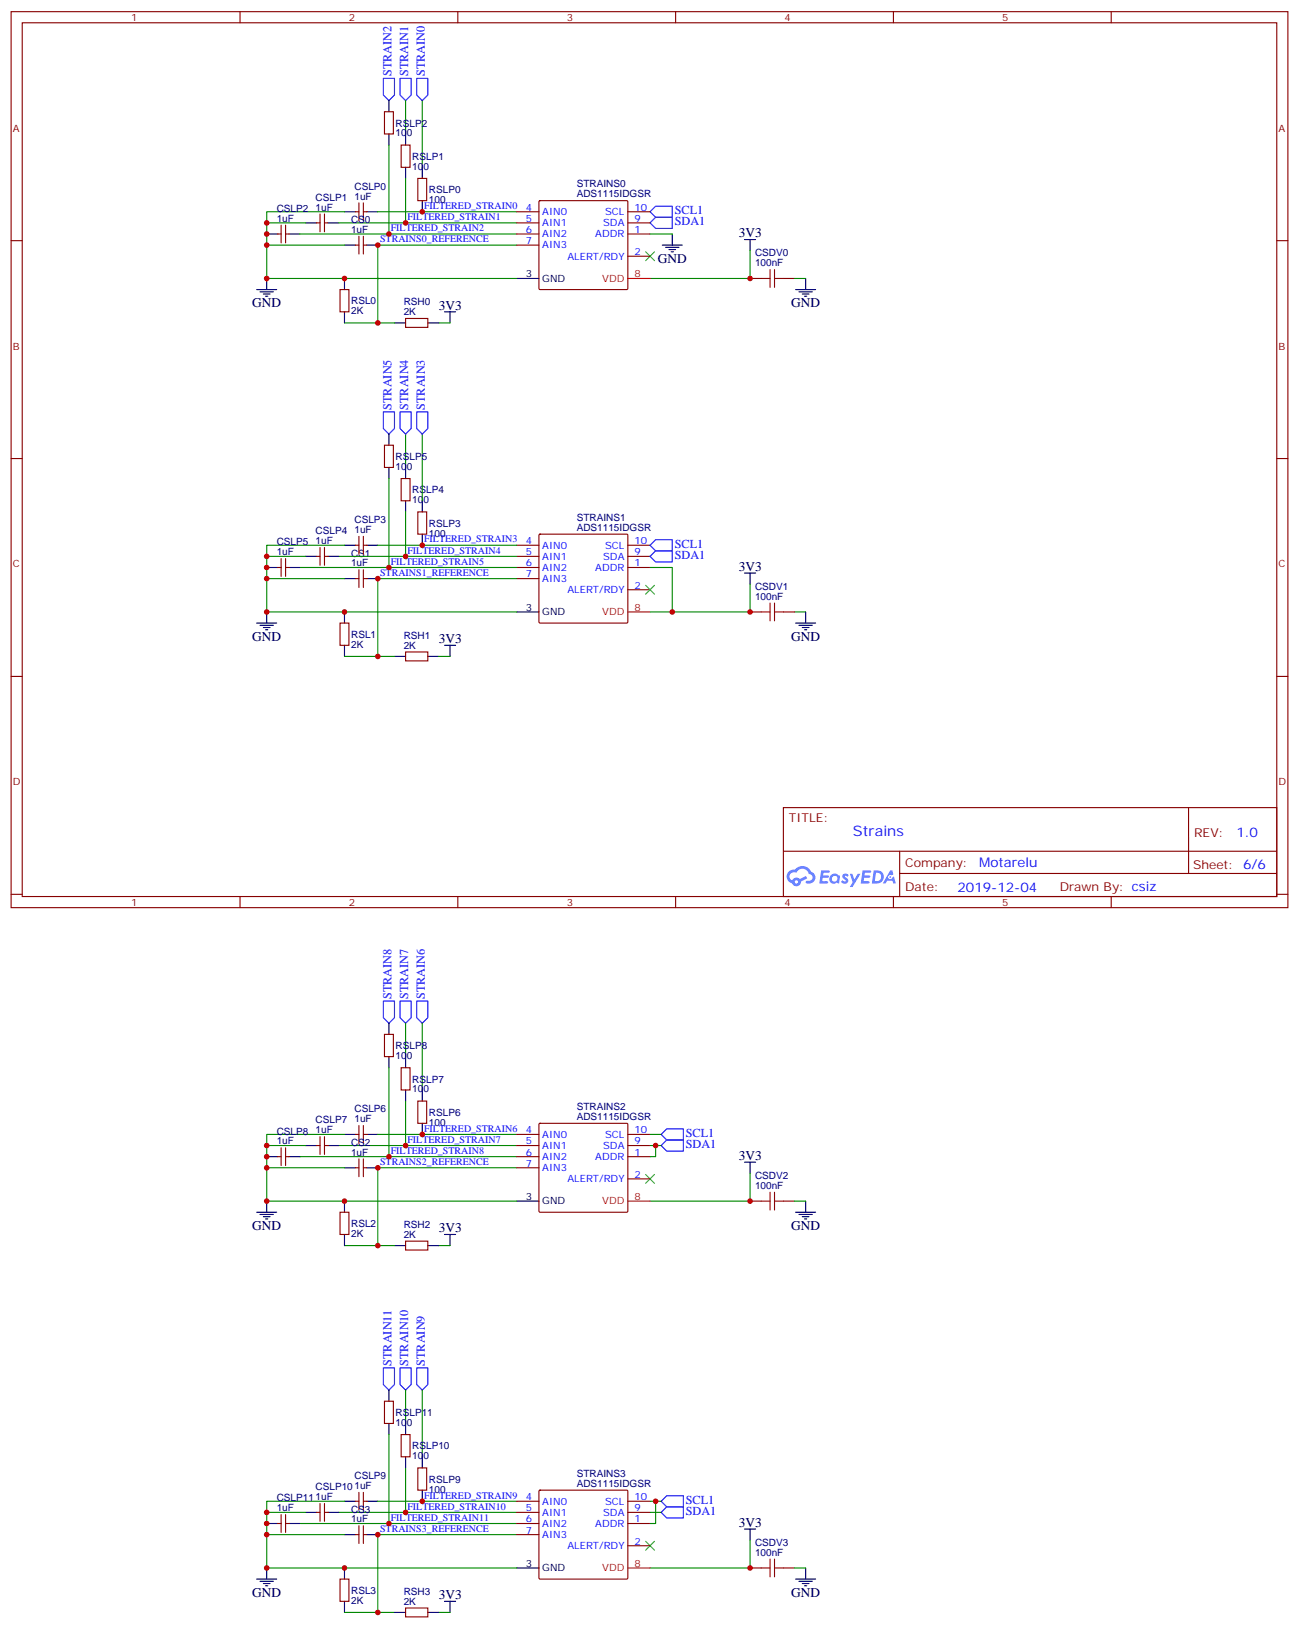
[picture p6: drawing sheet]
<svg xmlns="http://www.w3.org/2000/svg" width="412mm" height="517mm" viewBox="0 0 412 517" stroke-linecap="round" stroke-linejoin="round" font-family="sans-serif">
<g fill="none" stroke="#870000" stroke-width=".35">
<path d="M3.5 3.7h405.4v284.3h-405.4zM7.1 7.2h398.2v277.3h-398.2zM76.2 3.7v3.5M145.3 3.7v3.5M214.5 3.7v3.5M283.6 3.7v3.5M352.8 3.7v3.5M3.5 76.4h3.6M405.3 76.4h3.6M3.5 145.5h3.6M405.3 145.5h3.6M3.5 214.7h3.6"/>
<path d="M405.3 214.7h3.6M248.7 256.3h156.6v28.2h-156.6zM377.3 256.3v20.9M248.7 270.1h156.5M285.6 277.2h119.6M285.6 270.1v14.2M3.5 283.8h3.6M76.2 284.5v3.5M145.3 284.5v3.5M214.5 284.5v3.5M283.6 284.5v3.5M352.8 284.5v3.5"/>
<path d="M405.3 283.8h3.6"/>
</g>
<g fill="#5487ff">
<path d="M267.7 277.5a1.22 1.22 0 0 1 1.7 .2l-.4 .6a.47 .47 0 0 0-.3-.4 .47 .47 0 0 0-.5 .2l.1 .2a1.14 1.14 0 0 1 .8 1.8 1.14 1.14 0 0 1-1.9 0l-.2-.2 .5-.6 .7 .5a.29 .29 0 0 0 .3-.3 .29 .29 0 0 0-.2-.3 1.04 1.04 0 0 1-.6-1.7z"/>
<path d="M260.7 276.2h2.4l.3 .2-.2 .5-1.8 .1-.1 .8h1.5l.3 .4-.3 .4h-1.6l-.2 1.1h1.7l.2 .3-.2 .3-2.6 .1z"/>
<path d="M273.8 276.2l2.7 .2-.1 .5-1.8 .1-.2 .8h1.6l.3 .4-.4 .4-1.6-.1-.1 1.1 1.7 .1 .2 .3-.2 .3-2.6 .1z"/>
<path d="M282.6 276.2h.7l.3 1.3-.6 .3a.69 .69 0 0 0-1 .3 .69 .69 0 0 0 .4 .9 .69 .69 0 0 0 .9-.6l.5-.2 .6 2.2h-.8l-.2-.9h-1.8l-.5 .9h-.8z"/>
<path d="M269.8 277.3h.8l.6 1.8 1.1-1.8h.9l-2.6 4.2h-.8l.9-1.5z"/>
<path d="M277.4 276.2l-.6 4.2h1.3a2.11 2.11 0 0 0 2.5-2.1 2.11 2.11 0 0 0-2.5-2.1zM278.1 277a1.43 1.43 0 0 1 1.6 1.6 1.43 1.43 0 0 1-2 1z"/>
<path d="M263.7 277.8a1.54 1.54 0 0 0-.1 2.2 1.54 1.54 0 0 0 2.2 .1l.6 .3 .3-2.3-.6-.3a1.49 1.49 0 0 0-2.4 0zM264 278.8a.94 .94 0 0 1 1.8 0 .94 .94 0 0 1-1.8 0z"/>
<path d="M250.4 276.6a2.18 2.18 0 0 0 1.1 3.7 1.44 1.44 0 0 0 1.6 .9 1.44 1.44 0 0 0 1.2-1.4l2-1.1-.5-.7-1.9 1a1.47 1.47 0 0 0-2.4 .4 1.39 1.39 0 0 1-.7-1.9 1.39 1.39 0 0 1 2-.5 2.12 2.12 0 0 1 2.2-1.3 2.12 2.12 0 0 1 1.9 1.7 1.14 1.14 0 0 1 1.1 1.4 1.14 1.14 0 0 1-1.7 .7 .43 .43 0 0 0-.5 .4 .43 .43 0 0 0 .4 .5 1.98 1.98 0 0 0 2.5-1.2 1.98 1.98 0 0 0-1.2-2.6 3.1 3.1 0 0 0-5.3-.6l-.9 .1zM252.3 279.9a.55 .55 0 0 1 1.1 0 .55 .55 0 0 1-1.1 0z"/>
<circle cx="282.6" cy="278.3" r=".26"/>
</g>
<g fill="none" stroke="#00f" stroke-width=".35">
<path d="M121.7 24.9h3.5v5.3l-1.7 1.7-1.8-1.7zM127 24.9h3.5v5.3l-1.7 1.7-1.8-1.7zM132.3 24.9h3.5v5.3l-1.7 1.7-1.8-1.7zM206.4 70.7l1.7-1.7h5.3v3.5h-5.3zM206.4 67.2l1.7-1.8h5.3v3.6h-5.3zM121.7 130.7h3.5v5.3l-1.7 1.8-1.8-1.8zM127 130.7h3.5v5.3l-1.7 1.8-1.8-1.8zM132.3 130.7h3.5v5.3l-1.7 1.8-1.8-1.8zM206.4 176.6l1.7-1.8h5.3v3.5h-5.3zM208.1 171.3h5.3v3.5h-5.3l-1.7-1.8zM121.7 317.7h3.5v5.3l-1.7 1.7-1.8-1.7zM127 317.7h3.5v5.3l-1.7 1.7-1.8-1.7z"/>
<path d="M132.3 317.7h3.5v5.3l-1.7 1.7-1.8-1.7zM209.9 363.5l1.8-1.7h5.3v3.5h-5.3zM209.9 360l1.8-1.8h5.3v3.6h-5.3zM121.7 434.1h3.5v5.3l-1.7 1.7-1.8-1.7zM127 434.1h3.5v5.3l-1.7 1.7-1.8-1.7zM132.3 434.1h3.5v5.3l-1.7 1.7-1.8-1.7zM209.9 476.4l1.8-1.7h5.3v3.5h-5.3zM211.7 478.2h5.3v3.5h-5.3l-1.8-1.7z"/>
</g>
<g fill="none" stroke="#870000" stroke-width=".35">
<path d="M122.1 35.5h2.8v7h-2.8zM127.4 46h2.8v7.1h-2.8zM132.6 56.6h2.9v7.1h-2.9zM88.2 74.3h1.1M89.3 71.4v5.7M90.7 71.4v5.7M90.7 74.3h1M100.5 70.7h1.1M101.6 67.9v5.7M103 67.9v5.7M103 70.7h1.1M112.9 67.2h1"/>
<path d="M112.9 77.8h1M113.9 64.4v5.6M113.9 75v5.6M115.4 64.4v5.6M115.4 75v5.6M115.4 67.2h1M115.4 77.8h1M164 67.2h7.1M164 70.7h7.1M164 74.3h7.1M164 77.8h7.1M171.2 63.9l.2-.2h27.7l.2 .3v27.7l-.3 .2-27.7-.1-.2-.3z"/>
<path d="M199.3 67.2h7.1M199.3 70.7h7.1M199.3 74.3h7.1M107.9 91.9h2.9v7.1h-2.9zM199.3 81.3h7.1M238.1 88.4h3.6M248.7 88.4h3.5M128.8 101.1h7v2.8h-7zM122.1 141.3h2.8v7h-2.8zM127.4 151.9h2.8v7h-2.8zM89.3 177.3v5.6M90.7 177.3v5.6"/>
<path d="M100.5 176.6h1.1M101.6 173.7v5.7M103 173.7v5.7M103 176.6h1.1M112.9 173h1M113.9 170.2v5.7M115.4 170.2v5.7M115.4 173h1M132.6 162.5h2.9v7h-2.9zM164 173h7.1M164 176.6h7.1M171.2 169.7l.2-.2 27.7 .1 .2 .3v27.7l-.3 .1h-27.7l-.2-.3z"/>
<path d="M199.3 173h7.1M199.3 176.6h7.1M88.2 180.1h1.1M90.7 180.1h1M107.9 197.7h2.9v7.1h-2.9zM112.9 183.6h1M113.9 180.8v5.6M115.4 180.8v5.6M115.4 183.6h1M164 180.1h7.1M164 183.6h7.1M199.3 180.1h7.1"/>
<path d="M199.3 187.1h7.1M238.1 194.2h3.6M248.7 194.2h3.5M128.8 206.9h7v2.8h-7zM122.1 328.3h2.8v7h-2.8zM127.4 338.8h2.8v7.1h-2.8zM113.9 357.2v5.6M115.4 357.2v5.6M132.6 349.4h2.9v7.1h-2.9zM171.2 356.7l.2-.2h27.7l.2 .3v27.7l-.3 .2-27.7-.1-.2-.2zM88.2 367.1h1.1M89.3 364.2v5.7"/>
<path d="M90.7 364.2v5.7M90.7 367.1h1M100.5 363.5h1.1M101.6 360.7v5.7M103 360.7v5.7M103 363.5h1.1M112.9 360h1M112.9 370.6h1M113.9 367.8v5.6M115.4 367.8v5.6M115.4 360h1M115.4 370.6h1"/>
<path d="M164 360h7.1M164 370.6h7.1M164 367.1h7.1M164 363.5h7.1M199.3 360h7.1M199.3 367.1h7.1M199.3 374.1h7.1M199.3 363.5h7.1M107.9 384.7h2.9v7.1h-2.9zM128.8 393.9h7v2.8h-7zM238.1 381.2h3.6M248.7 381.2h3.5"/>
<path d="M122.1 444.7h2.8v7h-2.8zM127.4 455.3h2.8v7h-2.8zM100.5 480h1.1M101.6 477.1v5.7M103 477.1v5.7M103 480h1.1M112.9 476.4h1M113.9 473.6v5.6M115.4 473.6v5.6M115.4 476.4h1M132.6 465.8h2.9v7.1h-2.9zM164 476.4h7.1"/>
<path d="M164 480h7.1M171.2 473.1l.2-.2h27.7l.2 .4v27.6l-.3 .2h-27.7l-.2-.3zM199.3 476.4h7.1M199.3 480h7.1M88.2 483.5h1.1M89.3 480.7v5.6M90.7 480.7v5.6M90.7 483.5h1M112.9 487h1M113.9 484.2v5.6M115.4 484.2v5.6M115.4 487h1"/>
<path d="M164 487h7.1M164 483.5h7.1M199.3 483.5h7.1M199.3 490.5h7.1M238.1 497.6h3.6M248.7 497.6h3.5M107.9 501.1h2.9v7.1h-2.9zM128.8 510.3h7v2.8h-7z"/>
</g>
<g fill="none" stroke="#000" stroke-width=".35">
<path d="M123.5 31.9v3.6M123.5 42.5v3.5M128.8 42.5v3.5M128.8 53.1v3.5M134.1 53.1v3.5M84.7 74.3h3.5M91.7 74.3h3.5M97 70.7h3.5M104.1 70.7h3.5M109.4 67.2h3.5M109.4 77.8h3.5M116.4 67.2h3.5"/>
<path d="M116.4 77.8h3.5M134.1 63.7v3.5M210.3 77.8h6.3M211.3 78.5h4.2M212.4 79.2h2.1M213.1 79.9h.7M213.4 74.3v3.5M236.4 76h3.5M238.1 76v3.6M81.5 91.9h6.3M82.5 92.6h4.3M83.6 93.3h2.1"/>
<path d="M84.3 94h.7M84.7 88.4v3.5M109.4 88.4v3.5M109.4 99v3.5M141.1 99h3.5M142.9 99v3.5M164 88.4h7.1M252.6 91.9h6.3M253.6 92.6h4.3M254.7 93.3h2.1M255.4 94h.7M255.8 88.4v3.5"/>
<path d="M125.2 102.5h3.6M135.8 102.5h3.5M123.5 137.8v3.5M123.5 148.3v3.6M128.8 148.3v3.6M128.8 158.9v3.6M134.1 158.9v3.6M97 176.6h3.5M104.1 176.6h3.5M109.4 173h3.5M116.4 173h3.5M134.1 169.5v3.5"/>
<path d="M81.5 197.7h6.3M82.5 198.4h4.3M83.6 199.1h2.1M84.3 199.8h.7M84.7 194.2v3.5M84.7 180.1h3.5M91.7 180.1h3.5M109.4 194.2v3.5M109.4 183.6h3.5M116.4 183.6h3.5M164 194.2h7.1M236.4 181.9h3.5"/>
<path d="M238.1 181.9v3.5M252.6 197.7h6.3M253.6 198.4h4.3M254.7 199.1h2.1M255.4 199.8h.7M255.8 194.2v3.5M109.4 204.8v3.5M125.2 208.3h3.6M135.8 208.3h3.5M141.1 204.8h3.5M142.9 204.8v3.5M123.5 324.7v3.6"/>
<path d="M123.5 335.3v3.5M128.8 335.3v3.5M128.8 345.9v3.5M134.1 345.9v3.5M134.1 356.5v3.5M84.7 367.1h3.5M91.7 367.1h3.5M97 363.5h3.5M104.1 363.5h3.5M109.4 360h3.5M109.4 370.6h3.5M116.4 360h3.5"/>
<path d="M116.4 370.6h3.5M236.4 368.8h3.5M238.1 368.8v3.6M81.5 384.7h6.3M82.5 385.4h4.3M83.6 386.1h2.1M84.3 386.8h.7M84.7 381.2v3.5M109.4 381.2v3.5M109.4 391.8v3.5M125.2 395.3h3.6M135.8 395.3h3.5"/>
<path d="M141.1 391.8h3.5M142.9 391.8v3.5M164 381.2h7.1M252.6 384.7h6.3M253.6 385.4h4.3M254.7 386.1h2.1M255.4 386.8h.7M255.8 381.2v3.5M123.5 441.1v3.6M123.5 451.7v3.6M128.8 451.7v3.6M97 480h3.5"/>
<path d="M104.1 480h3.5M109.4 476.4h3.5M116.4 476.4h3.5M128.8 462.3v3.5M134.1 462.3v3.5M134.1 472.9v3.5M84.7 497.6v3.5M84.7 483.5h3.5M91.7 483.5h3.5M109.4 497.6v3.5M109.4 487h3.5M116.4 487h3.5"/>
<path d="M164 497.6h7.1M236.4 485.2h3.5M238.1 485.2v3.6M255.8 497.6v3.5M81.5 501.1h6.3M82.5 501.8h4.3M83.6 502.5h2.1M84.3 503.2h.7M109.4 508.2v3.5M125.2 511.7h3.6M135.8 511.7h3.5M141.1 508.2h3.5"/>
<path d="M142.9 508.2v3.5M252.6 501.1h6.3M253.6 501.8h4.3M254.7 502.5h2.1M255.4 503.2h.7"/>
</g>
<g fill="none" stroke="#008700" stroke-width=".35">
<path d="M128.8 31.9v10.6M134.1 31.9v21.2M123.5 46v28.3h40.5M128.8 56.6v14.1h35.2M84.7 70.7h12.3M84.7 77.8h24.7M95.2 74.3h28.3M107.6 70.7h21.2M109.4 67.2h-24.7v21.2h79.3M119.9 67.2h44.1M164 77.8h-44.1v24.7h5.3M206.4 74.3h7"/>
<path d="M238.1 79.6v8.8h-31.7M252.2 88.4h3.6M109.4 102.5h10.5M139.3 102.5h3.6M128.8 137.8v10.5M134.1 137.8v21.1M123.5 151.9v28.2h40.5M84.7 176.6h12.3M107.6 176.6h21.2M109.4 173h-24.7v21.2h79.3M119.9 173h44.1M128.8 162.5v14.1h35.2"/>
<path d="M84.7 183.6h24.7M95.2 180.1h28.3M164 183.6h-44.1v24.7h5.3M206.4 180.1h7v14.1M238.1 185.4v8.8h-31.7M252.2 194.2h3.6M109.4 208.3h10.5M139.3 208.3h3.6M123.5 338.8v28.3h40.5M128.8 324.7v10.6M134.1 324.7v21.2M128.8 349.4v14.1h35.2"/>
<path d="M84.7 363.5h12.3M84.7 370.6h24.7M95.2 367.1h28.3M107.6 363.5h21.2M109.4 360h-24.7v21.2h79.3M119.9 360h44.1M164 370.6h-44.1v24.7h5.3M206.4 360h3.5M206.4 363.5h3.5M208.1 363.5v3.6h-1.7M238.1 372.4v8.8h-31.7M109.4 395.3h10.5"/>
<path d="M139.3 395.3h3.6M252.2 381.2h3.6M123.5 455.3v28.2h40.5M128.8 441.1v10.6M134.1 441.1v21.2M84.7 480h12.3M107.6 480h21.2M109.4 476.4h-24.7v21.2h79.3M119.9 476.4h44.1M128.8 465.8v14.2h35.2M206.4 476.4h3.5M206.4 480h3.5"/>
<path d="M208.1 476.4v7.1h-1.7M84.7 487h24.7M95.2 483.5h28.3M164 487h-44.1v24.7h5.3M238.1 488.8v8.8h-31.7M252.2 497.6h3.6M109.4 511.7h10.5M139.3 511.7h3.6"/>
</g>
<g fill="none" stroke="#a10000" stroke-width=".35">
<path d="M241.7 88.4h2.8M244.5 85.5v5.7M245.9 85.5v5.7M245.9 88.4h2.8M241.7 194.2h2.8M244.5 191.4v5.6M245.9 191.4v5.6M245.9 194.2h2.8M244.5 378.4v5.6M245.9 378.4v5.6M241.7 381.2h2.8M245.9 381.2h2.8"/>
<path d="M241.7 497.6h2.8M244.5 494.8v5.6M245.9 494.8v5.6M245.9 497.6h2.8"/>
</g>
<path d="M205 79.9l2.8 2.8M207.8 79.9l-2.8 2.8M205 185.7l2.8 2.9M207.8 185.7l-2.8 2.9M205 372.7l2.8 2.8M207.8 372.7l-2.8 2.8M205 489.1l2.8 2.8M207.8 489.1l-2.8 2.8" fill="none" stroke="#3c3" stroke-width=".35"/>
<path d="M199.3 88.4h7.1M199.3 194.2h7.1M199.3 381.2h7.1M199.3 497.6h7.1" fill="none" stroke="#f00" stroke-width=".35"/>
<g fill="none" stroke="#000" stroke-width=".32">
<path d="M119.6 77.8h.7M119.9 77.4v.7M123.1 74.3h.7M123.5 73.9v.7M128.4 70.7h.7M128.8 70.4v.7M133.7 67.2h.7M134.1 66.9v.7M123.5 179.7v.7M128.4 176.6h.7M128.8 176.2v.7M133.7 173h.7"/>
<path d="M134.1 172.7v.7M119.6 183.6h.7M119.9 183.3v.7M123.1 180.1h.7M134.1 359.7v.7M119.6 370.6h.7M119.9 370.2v.7M123.1 367.1h.7M123.5 366.7v.7M128.4 363.5h.7M128.8 363.2v.7M133.7 360h.7"/>
<path d="M128.4 480h.7M128.8 479.6v.7M133.7 476.4h.7M134.1 476.1v.7M119.6 487h.7M119.9 486.7v.7M123.1 483.5h.7M123.5 483.1v.7"/>
</g>
<g fill="#c00">
<circle cx="84.7" cy="483.5" r=".88"/>
<circle cx="134.1" cy="360" r=".88"/>
<circle cx="109.4" cy="381.2" r=".88"/>
<circle cx="119.9" cy="395.3" r=".88"/>
<circle cx="119.9" cy="370.6" r=".88"/>
<circle cx="84.7" cy="370.6" r=".88"/>
<circle cx="123.5" cy="367.1" r=".88"/>
<circle cx="128.8" cy="363.5" r=".88"/>
<circle cx="84.7" cy="381.2" r=".88"/>
<circle cx="84.7" cy="363.5" r=".88"/>
<circle cx="238.1" cy="381.2" r=".88"/>
<circle cx="213.4" cy="194.2" r=".88"/>
<circle cx="238.1" cy="194.2" r=".88"/>
<circle cx="84.7" cy="176.6" r=".88"/>
<circle cx="84.7" cy="194.2" r=".88"/>
<circle cx="128.8" cy="176.6" r=".88"/>
<circle cx="123.5" cy="180.1" r=".88"/>
<circle cx="84.7" cy="183.6" r=".88"/>
<circle cx="119.9" cy="183.6" r=".88"/>
<circle cx="119.9" cy="208.3" r=".88"/>
<circle cx="109.4" cy="194.2" r=".88"/>
<circle cx="134.1" cy="67.2" r=".88"/>
<circle cx="109.4" cy="88.4" r=".88"/>
<circle cx="119.9" cy="102.5" r=".88"/>
<circle cx="119.9" cy="77.8" r=".88"/>
<circle cx="84.7" cy="77.8" r=".88"/>
<circle cx="123.5" cy="74.3" r=".88"/>
<circle cx="128.8" cy="70.7" r=".88"/>
<circle cx="84.7" cy="74.3" r=".88"/>
<circle cx="84.7" cy="88.4" r=".88"/>
<circle cx="84.7" cy="70.7" r=".88"/>
<circle cx="238.1" cy="88.4" r=".88"/>
<circle cx="84.7" cy="180.1" r=".88"/>
<circle cx="134.1" cy="173" r=".88"/>
<circle cx="238.1" cy="497.6" r=".88"/>
<circle cx="84.7" cy="480" r=".88"/>
<circle cx="84.7" cy="497.6" r=".88"/>
<circle cx="128.8" cy="480" r=".88"/>
<circle cx="123.5" cy="483.5" r=".88"/>
<circle cx="84.7" cy="487" r=".88"/>
<circle cx="119.9" cy="487" r=".88"/>
<circle cx="119.9" cy="511.7" r=".88"/>
<circle cx="109.4" cy="497.6" r=".88"/>
<circle cx="134.1" cy="476.4" r=".88"/>
<circle cx="84.7" cy="367.1" r=".88"/>
<circle cx="208.1" cy="363.5" r=".88"/>
<circle cx="208.1" cy="476.4" r=".88"/>
</g>
<text font-size="4.6" fill="#00f" x="270.8" y="265.3">Strains</text>
<g font-size="4.2">
<text x="234.6" y="75.3">3V3</text>
<text x="208.8" y="83.4">GND</text>
<text x="80.1" y="97.5">GND</text>
<text x="139.3" y="98.2">3V3</text>
<text x="251.2" y="97.5">GND</text>
<text x="234.6" y="181.2">3V3</text>
<text x="80.1" y="203.4">GND</text>
<text x="251.2" y="203.4">GND</text>
<text x="139.3" y="204.1">3V3</text>
<text x="234.6" y="368.1">3V3</text>
<text x="80.1" y="390.3">GND</text>
<text x="139.3" y="391.1">3V3</text>
<text x="251.2" y="390.3">GND</text>
<text x="234.6" y="484.5">3V3</text>
<text x="80.1" y="506.8">GND</text>
<text x="139.3" y="507.5">3V3</text>
<text x="251.2" y="506.8">GND</text>
</g>
<g font-size="4.2" fill="#00f">
<text x="392.5" y="265.6">1.0</text>
<text x="310.9" y="275.1">Motarelu</text>
<text x="304" y="282.9">2019-12-04</text>
</g>
<g font-size="3.9" fill="#00f">
<text x="124.3" y="24.2" transform="rotate(-90 124.3 24.2)">STRAIN2</text>
<text x="129.6" y="24.2" transform="rotate(-90 129.6 24.2)">STRAIN1</text>
<text x="134.9" y="24.2" transform="rotate(-90 134.9 24.2)">STRAIN0</text>
<text x="214.2" y="67.9">SCL1</text>
<text x="214.2" y="71.4">SDA1</text>
<text x="124.3" y="130" transform="rotate(-90 124.3 130)">STRAIN5</text>
<text x="129.6" y="130" transform="rotate(-90 129.6 130)">STRAIN4</text>
<text x="134.9" y="130" transform="rotate(-90 134.9 130)">STRAIN3</text>
<text x="214.2" y="173.8">SCL1</text>
<text x="214.2" y="177.3">SDA1</text>
<text x="124.3" y="317" transform="rotate(-90 124.3 317)">STRAIN8</text>
<text x="129.6" y="317" transform="rotate(-90 129.6 317)">STRAIN7</text>
<text x="134.9" y="317" transform="rotate(-90 134.9 317)">STRAIN6</text>
<text x="217.7" y="360.7">SCL1</text>
<text x="217.7" y="364.3">SDA1</text>
<text x="124.3" y="433.4" transform="rotate(-90 124.3 433.4)">STRAIN11</text>
<text x="129.6" y="433.4" transform="rotate(-90 129.6 433.4)">STRAIN10</text>
<text x="134.9" y="433.4" transform="rotate(-90 134.9 433.4)">STRAIN9</text>
<text x="217.7" y="477.1">SCL1</text>
<text x="217.7" y="480.7">SDA1</text>
</g>
<g font-size="3.9" fill="#800">
<text x="250.5" y="260.9">TITLE:</text>
<text x="379.1" y="265.6">REV:</text>
<text x="287.4" y="275.1">Company:</text>
<text x="378.7" y="275.7">Sheet: 6/6</text>
<text x="287.4" y="282.8">Date:</text>
<text x="336.4" y="282.8">Draw</text>
<text x="346.6" y="282.8">n By: csiz</text>
</g>
<g font-size="3.2" fill="#800">
<text x="41.6" y="6.7">1</text>
<text x="110.8" y="6.7">2</text>
<text x="179.9" y="6.7">3</text>
<text x="249.1" y="6.7">4</text>
<text x="318.2" y="6.7">5</text>
<text x="4.1" y="41.8">A</text>
<text x="405.9" y="41.8">A</text>
<text x="4.1" y="110.9">B</text>
<text x="405.9" y="110.9">B</text>
<text x="4.1" y="180.1">C</text>
<text x="405.9" y="180.1">C</text>
<text x="4.1" y="249.2">D</text>
<text x="405.9" y="249.2">D</text>
<text x="41.6" y="287.5">1</text>
<text x="110.8" y="287.5">2</text>
<text x="179.9" y="287.5">3</text>
<text x="249.1" y="287.5">4</text>
<text x="318.2" y="287.5">5</text>
</g>
<g font-size="3.2" fill="#000080">
<text x="125.6" y="40.2">RSLP2</text>
<text x="125.6" y="43.3">100</text>
<text x="130.9" y="53.9">100</text>
<text x="130.9" y="50.7">RSLP1</text>
<text x="183.1" y="59.4">STRAINS0</text>
<text x="100.2" y="63.7">CSLP1</text>
<text x="112.5" y="63.3">1uF</text>
<text x="112.6" y="60.2">CSLP0</text>
<text x="136.2" y="64.4">100</text>
<text x="136.2" y="61.3">RSLP0</text>
<text x="183.1" y="62.6">ADS1115IDGSR</text>
<text x="87.9" y="70.4">1uF</text>
<text x="87.9" y="67.3">CSLP2</text>
<text x="100.2" y="66.9">1uF</text>
<text x="111.5" y="70.8">CS0</text>
<text x="111.5" y="73.9">1uF</text>
<text x="239.7" y="81.4">CSDV0</text>
<text x="239.7" y="84.5">100nF</text>
<text x="111.5" y="99.7">2K</text>
<text x="111.5" y="96.5">RSL0</text>
<text x="128.2" y="100">2K</text>
<text x="128.2" y="96.8">RSH0</text>
<text x="125.6" y="149.1">100</text>
<text x="125.6" y="146">RSLP5</text>
<text x="130.9" y="159.7">100</text>
<text x="130.9" y="156.6">RSLP4</text>
<text x="112.6" y="166">CSLP3</text>
<text x="136.2" y="167.2">RSLP3</text>
<text x="183.1" y="165.3">STRAINS1</text>
<text x="87.9" y="173.1">CSLP5</text>
<text x="100.2" y="172.7">1uF</text>
<text x="100.2" y="169.6">CSLP4</text>
<text x="112.5" y="169.2">1uF</text>
<text x="136.2" y="170.3">100</text>
<text x="183.1" y="168.5">ADS1115IDGSR</text>
<text x="87.9" y="176.2">1uF</text>
<text x="111.5" y="179.7">1uF</text>
<text x="111.5" y="176.6">CS1</text>
<text x="239.7" y="190.3">100nF</text>
<text x="239.7" y="187.2">CSDV1</text>
<text x="111.5" y="202.4">RSL1</text>
<text x="128.2" y="202.6">RSH1</text>
<text x="111.5" y="205.6">2K</text>
<text x="128.2" y="205.8">2K</text>
<text x="125.6" y="333">RSLP8</text>
<text x="125.6" y="336.1">100</text>
<text x="130.9" y="346.7">100</text>
<text x="130.9" y="343.5">RSLP7</text>
<text x="112.6" y="353">CSLP6</text>
<text x="183.1" y="352.2">STRAINS2</text>
<text x="100.2" y="359.7">1uF</text>
<text x="100.2" y="356.5">CSLP7</text>
<text x="112.5" y="356.1">1uF</text>
<text x="136.2" y="357.2">100</text>
<text x="136.2" y="354.1">RSLP6</text>
<text x="183.1" y="355.4">ADS1115IDGSR</text>
<text x="87.9" y="363.2">1uF</text>
<text x="87.9" y="360.1">CSLP8</text>
<text x="111.5" y="363.6">CS2</text>
<text x="111.5" y="366.7">1uF</text>
<text x="239.7" y="377.3">100nF</text>
<text x="239.7" y="374.2">CSDV2</text>
<text x="111.5" y="389.3">RSL2</text>
<text x="128.2" y="389.6">RSH2</text>
<text x="111.5" y="392.6">2K</text>
<text x="128.2" y="392.8">2K</text>
<text x="125.6" y="449.4">RSLP11</text>
<text x="125.6" y="452.5">100</text>
<text x="130.9" y="460">RSLP10</text>
<text x="130.9" y="463.1">100</text>
<text x="100.2" y="473">CSLP101uF</text>
<text x="112.6" y="469.4">CSLP9</text>
<text x="136.2" y="473.7">100</text>
<text x="136.2" y="470.5">RSLP9</text>
<text x="183.1" y="471.8">ADS1115IDGSR</text>
<text x="183.1" y="468.7">STRAINS3</text>
<text x="87.9" y="479.6">1uF</text>
<text x="87.9" y="476.5">CSLP111uF</text>
<text x="111.5" y="483.1">1uF</text>
<text x="111.5" y="480">CS3</text>
<text x="239.7" y="490.6">CSDV3</text>
<text x="239.7" y="493.7">100nF</text>
<text x="111.5" y="509">2K</text>
<text x="111.5" y="505.8">RSL3</text>
<text x="128.2" y="509.2">2K</text>
<text x="128.2" y="506">RSH3</text>
</g>
<g font-size="3.2" fill="#00f">
<text x="129.3" y="69.9">FILTERED_STRAIN1</text>
<text x="134.6" y="66.3">FILTERED_STRAIN0</text>
<text x="167" y="66.9">4</text>
<text x="167" y="70.4">5</text>
<text x="172.2" y="68.3">AIN0</text>
<text x="172.2" y="71.8">AIN1</text>
<text x="191.5" y="71.8">SDA</text>
<text x="192.1" y="68.3">SCL</text>
<text x="201.4" y="70.4">9</text>
<text x="201.4" y="66.9">10</text>
<text x="120.6" y="76.9">STRAINS0_REFERENCE</text>
<text x="124" y="73.4">FILTERED_STRAIN2</text>
<text x="167" y="73.9">6</text>
<text x="167" y="77.4">7</text>
<text x="172.2" y="75.3">AIN2</text>
<text x="189" y="75.3">ADDR</text>
<text x="201.4" y="73.9">1</text>
<text x="172.2" y="78.8">AIN3</text>
<text x="180.1" y="82.4">ALERT/RDY</text>
<text x="201.4" y="81">2</text>
<text x="134.6" y="172.2">FILTERED_STRAIN3</text>
<text x="167" y="172.7">4</text>
<text x="201.4" y="172.7">10</text>
<text x="124" y="179.2">FILTERED_STRAIN5</text>
<text x="129.3" y="175.7">FILTERED_STRAIN4</text>
<text x="167" y="176.2">5</text>
<text x="167" y="179.7">6</text>
<text x="172.2" y="174.1">AIN0</text>
<text x="172.2" y="177.6">AIN1</text>
<text x="191.5" y="177.6">SDA</text>
<text x="192.1" y="174.1">SCL</text>
<text x="201.4" y="179.7">1</text>
<text x="201.4" y="176.2">9</text>
<text x="120.6" y="182.7">STRAINS1_REFERENCE</text>
<text x="167" y="183.3">7</text>
<text x="172.2" y="181.2">AIN2</text>
<text x="172.2" y="184.7">AIN3</text>
<text x="189" y="181.2">ADDR</text>
<text x="180.1" y="188.2">ALERT/RDY</text>
<text x="201.4" y="186.8">2</text>
<text x="134.6" y="359.1">FILTERED_STRAIN6</text>
<text x="167" y="359.7">4</text>
<text x="201.4" y="359.7">10</text>
<text x="129.3" y="362.7">FILTERED_STRAIN7</text>
<text x="167" y="363.2">5</text>
<text x="172.2" y="361.1">AIN0</text>
<text x="172.2" y="364.6">AIN1</text>
<text x="191.5" y="364.6">SDA</text>
<text x="192.1" y="361.1">SCL</text>
<text x="201.4" y="363.2">9</text>
<text x="120.6" y="369.7">STRAINS2_REFERENCE</text>
<text x="124" y="366.2">FILTERED_STRAIN8</text>
<text x="167" y="366.7">6</text>
<text x="167" y="370.2">7</text>
<text x="172.2" y="368.1">AIN2</text>
<text x="172.2" y="371.7">AIN3</text>
<text x="189" y="368.1">ADDR</text>
<text x="201.4" y="366.7">1</text>
<text x="180.1" y="375.2">ALERT/RDY</text>
<text x="201.4" y="373.8">2</text>
<text x="129.3" y="479.1">FILTERED_STRAIN10</text>
<text x="134.6" y="475.5">FILTERED_STRAIN9</text>
<text x="167" y="476.1">4</text>
<text x="167" y="479.6">5</text>
<text x="172.2" y="477.5">AIN0</text>
<text x="192.1" y="477.5">SCL</text>
<text x="201.4" y="479.6">9</text>
<text x="201.4" y="476.1">10</text>
<text x="124" y="482.6">FILTERED_STRAIN11</text>
<text x="167" y="483.1">6</text>
<text x="172.2" y="481">AIN1</text>
<text x="172.2" y="484.5">AIN2</text>
<text x="189" y="484.5">ADDR</text>
<text x="191.5" y="481">SDA</text>
<text x="201.4" y="483.1">1</text>
<text x="120.6" y="486.1">STRAINS3_REFERENCE</text>
<text x="167" y="486.7">7</text>
<text x="172.2" y="488.1">AIN3</text>
<text x="180.1" y="491.6">ALERT/RDY</text>
<text x="201.4" y="490.2">2</text>
</g>
<g font-size="3.2">
<text x="167" y="88">3</text>
<text x="172.2" y="89.4">GND</text>
<text x="167" y="193.9">3</text>
<text x="172.2" y="195.3">GND</text>
<text x="167" y="380.8">3</text>
<text x="172.2" y="382.2">GND</text>
<text x="167" y="497.2">3</text>
<text x="172.2" y="498.7">GND</text>
</g>
<g font-size="3.2" fill="#f00">
<text x="191.2" y="89.4">VDD</text>
<text x="201.4" y="88">8</text>
<text x="191.2" y="195.3">VDD</text>
<text x="201.4" y="193.9">8</text>
<text x="191.2" y="382.2">VDD</text>
<text x="201.4" y="380.8">8</text>
<text x="201.4" y="497.2">8</text>
<text x="191.2" y="498.7">VDD</text>
</g>
</svg>
